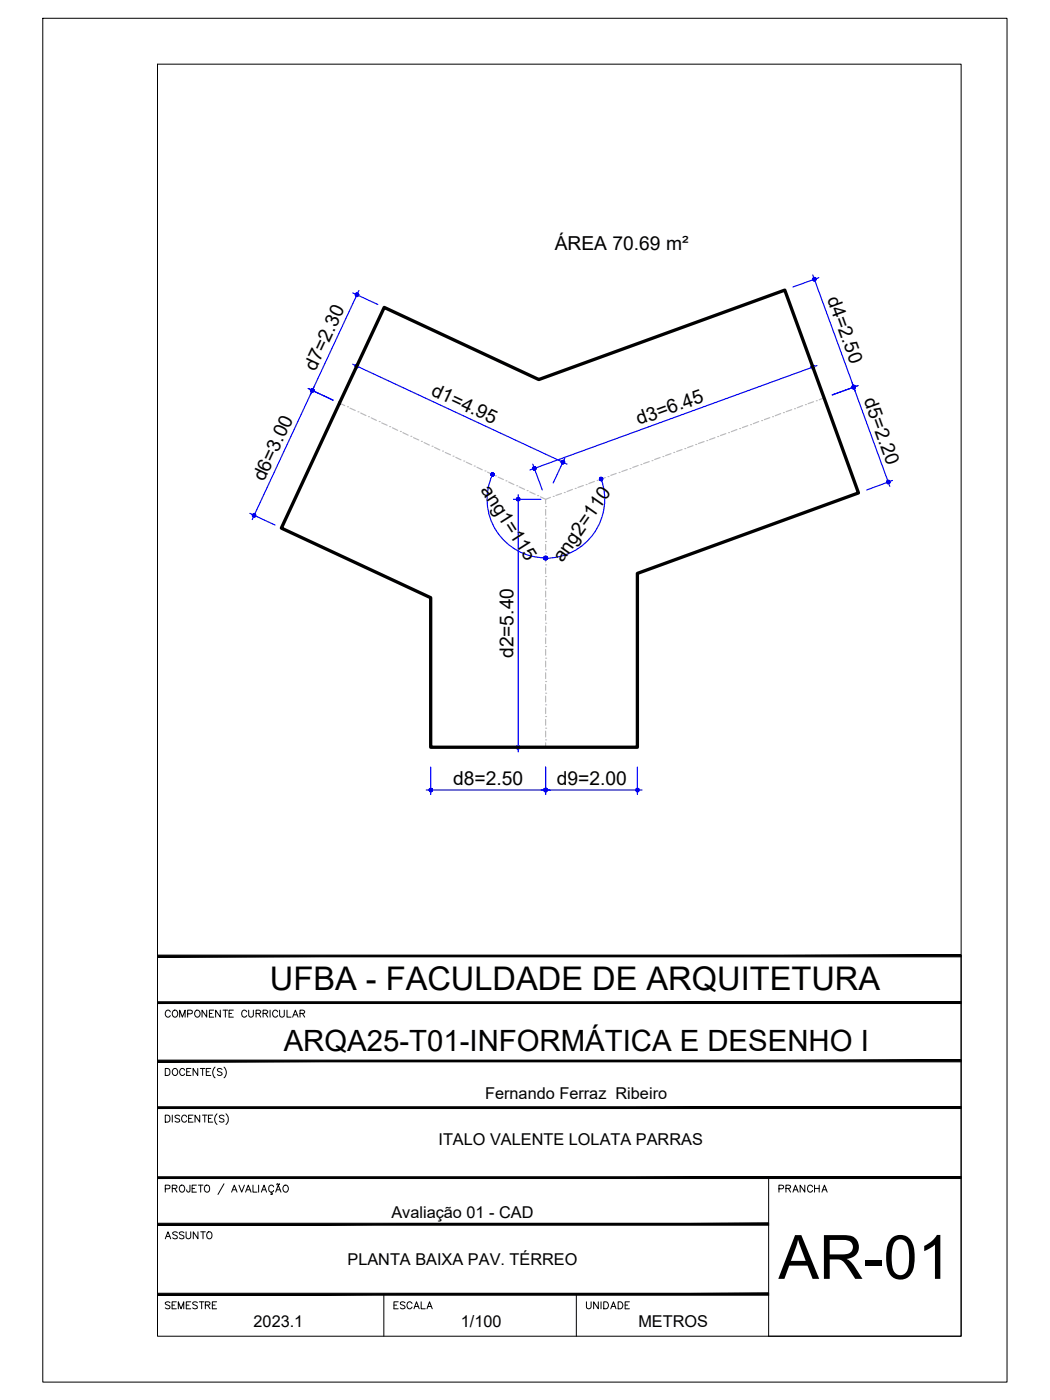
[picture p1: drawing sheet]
<svg xmlns="http://www.w3.org/2000/svg" width="229mm" height="305mm" viewBox="0 0 229 305" stroke-linecap="round" stroke-linejoin="round" font-family="sans-serif">
<!-- layer: ARQ_EIXO CINZA 04 -->
<g fill="none" stroke="#bababa" stroke-width=".25">
<path d="M73.9 87.8l1.2 .5M75.6 88.6h.1M76.2 88.9l1.1 .5M77.9 89.7h.1M78.5 89.9l1.2 .6M80.2 90.7h.1M80.8 91l1.2 .5M82.5 91.8h.1M83.1 92.1l1.2 .5M84.8 92.9h.1M85.4 93.1l1.2 .6M87.2 93.9h.1"/>
<path d="M87.7 94.2l1.2 .5M89.5 95h.1M90 95.3l1.2 .5M91.7 96.1h.1M92.3 96.4l1.2 .5M94.1 97.2h.1M94.6 97.4l1.2 .6M96.4 98.2h.1M96.9 98.5l1.2 .5M98.6 99.3h.1M99.2 99.6l1.2 .5M143.7 99.6l-1.2 .4"/>
<path d="M144.3 99.4h.1M146.1 98.8l-1.2 .4M146.7 98.5h.1M148.5 97.9l-1.2 .4M149.1 97.7h.1M150.9 97l-1.2 .5M151.5 96.8h.1M153.3 96.1l-1.2 .5M153.9 95.9h.1M155.7 95.3l-1.2 .4M156.3 95h.1M158 94.4l-1.2 .4"/>
<path d="M158.6 94.2h.1M160.4 93.5l-1.2 .5M161 93.3h.1M162.8 92.7l-1.2 .4M163.4 92.5h.1M165.2 91.8l-1.2 .4M165.8 91.6h.1M167.6 90.9l-1.2 .5M168.2 90.7h.1M170 90l-1.2 .5M170.6 89.8h.1M172.4 89.2l-1.2 .4"/>
<path d="M173 89h.1M174.8 88.3l-1.2 .5M175.3 88.1h.1M177.1 87.5l-1.2 .4M177.7 87.2h.1M179.4 86.6l-1 .4M101 100.4h.1M101.5 100.6l1.2 .6M103.3 101.5h.1M103.8 101.7l1.2 .6M105.6 102.5h.1M106.1 102.8l1.2 .5"/>
<path d="M107.9 103.6h.1M108.5 103.9l1.1 .5M110.2 104.7h.1M110.7 104.9l1.2 .6M112.5 105.7h.1M113 106l1.2 .6M114.8 106.8h.1M115.4 107.1l1.1 .5M117.1 107.9h.1M117.6 108.2l1.2 .5M118.8 117.9h.1M118.8 115.4h.1"/>
<path d="M118.8 112.8h.1M118.8 110.3h.1M118.8 110.9v1.3M118.8 113.5v1.2M118.8 116v1.3M118.8 118.5v1.3M119.8 108.3l-1 .4v.9M120.4 108.1h.1M122.3 107.4l-1.3 .5M122.9 107.2h.1M124.6 106.6l-1.2 .4M125.2 106.3h.1"/>
<path d="M127 105.7l-1.2 .4M127.6 105.5h.1M129.4 104.8l-1.2 .5M130 104.6h.1M131.8 104l-1.2 .4M132.4 103.8h.1M134.2 103.1l-1.2 .4M134.8 102.9h.1M136.6 102.2l-1.2 .5M137.2 102h.1M138.9 101.3l-1.1 .5M139.5 101.1h.1"/>
<path d="M141.4 100.5l-1.3 .4M141.9 100.3h.1M118.8 138.2h.1M118.8 135.7h.1M118.8 133.1h.1M118.8 130.6h.1M118.8 128.1h.1M118.8 125.5h.1M118.8 123h.1M118.8 120.4h.1M118.8 121.1v1.2M118.8 123.6v1.3"/>
<path d="M118.8 126.2v1.2M118.8 128.7v1.3M118.8 131.2v1.3M118.8 133.8v1.2M118.8 136.3v1.3M118.8 138.9v1.2M118.8 158.5h.1M118.8 156h.1M118.8 153.5h.1M118.8 150.9h.1M118.8 148.4h.1M118.8 145.8h.1"/>
<path d="M118.8 143.3h.1M118.8 140.8h.1M118.8 141.4v1.3M118.8 143.9v1.3M118.8 146.5v1.2M118.8 149v1.3M118.8 151.6v1.2M118.8 154.1v1.3M118.8 156.6v1.3M118.8 159.2v1.2M118.8 161.1h.1M118.8 161.7v1"/>
</g>
<!-- layer: COTA AZUL -->
<g fill="none" stroke="#00f" stroke-width=".25">
<path d="M177 59.9l9.2 25.3M76.8 79.3l46.6 21.7M76.8 63.8l5.5 2.5M78.1 78.8l-2.5 5.4M78.1 63.2l-23.2 49.9M176.6 79l2.1 5.6M177.9 79.6l-62.5 22.7M178.3 60.5l-5.7 2M67.1 84.6l5.4 2.5M123 99.7l-2.6 5.5M185.5 83.4l8.2 22.5M186.8 83.9l-5.6 2.1"/>
<path d="M54.4 111.8l5.5 2.5M107.2 103.3a12.8 12.8 0 0 0 11.6 18.2M111.8 108.7h6M112.8 107.7v56M116 101l2.1 5.7M130.9 104.3a12.8 12.8 0 0 1-12.1 17.2M194.3 104.6l-5.6 2.1M92.8 172h47M93.8 167v6M111.8 162.7h6M118.8 167v6M138.8 167v6"/>
</g>
<!-- layer: 0 -->
<g fill="#00f" stroke="#00f" stroke-width=".22">
<path d="M77.3 79.5v.2h.4zM77.3 79.7h.4l-.3 .2zM77.4 79.9l.1 .2 .2-.4z"/>
<path d="M77.7 79.7l-.2 .4h.2zM77.7 79.7l.2 .3-.2 .1zM77.7 79.7l.2 .3 .1-.2z"/>
<path d="M77.7 79.7l.3 .1 .1-.1zM77.7 79.7l.3-.2 .1 .2zM77.9 79.4l-.2 .3 .3-.2z"/>
<path d="M77.6 79.3l.1 .4 .2-.3zM77.5 79.4l.1-.1 .1 .4zM77.5 79.4l-.2 .1 .4 .2z"/>
<path d="M122.6 100.6l.3 .2v-.2zM122.6 100.6l.3-.2v.2zM122.7 100.3l-.1 .3 .3-.2z"/>
<path d="M122.5 100.2l.1 .4 .1-.3zM122.3 100.3l.2-.1 .1 .4zM122.3 100.3l-.1 .2 .4 .1z"/>
<path d="M122.2 100.5v.2l.4-.1zM122.2 100.7l.4-.1-.3 .2zM122.3 100.8l.1 .2 .2-.4z"/>
<path d="M122.6 100.6l-.2 .4h.2zM122.6 100.6l.2 .3-.2 .1zM122.6 100.6l.2 .3 .1-.1z"/>
<path d="M112.6 108.4l.2 .3v-.4zM112.6 108.4l.2 .3-.3-.2zM112.5 108.5l-.1 .2h.4z"/>
<path d="M112.4 108.7l.1 .2 .3-.2zM112.5 108.9l.3-.2-.2 .3zM112.8 108.7l-.2 .3 .2 .1z"/>
<path d="M112.8 108.7v.4l.2-.1zM112.8 108.7l.4 .2-.2 .1zM112.8 108.7l.4 .2v-.2z"/>
<path d="M112.8 108.7h.4v-.2zM113 108.4l.2 .1-.4 .2zM112.8 108.3v.4l.2-.3z"/>
<path d="M112.8 162.7v.4l.2-.1zM112.8 162.7l.4 .2-.2 .1zM112.8 162.7l.4 .2v-.2z"/>
<path d="M112.8 162.7h.4v-.2zM113 162.3l.2 .2-.4 .2zM112.8 162.3v.4l.2-.4z"/>
<path d="M112.6 162.3l.2 .4v-.4zM112.6 162.3l.2 .4-.3-.2zM112.5 162.5l-.1 .2h.4z"/>
<path d="M112.4 162.7l.1 .2 .3-.2zM112.5 162.9l.3-.2-.2 .3zM112.8 162.7l-.2 .3 .2 .1z"/>
<path d="M116 102.1l.1 .2 .2-.3zM116.3 102v.4l-.2-.1zM116.3 102v.4h.2z"/>
<path d="M116.3 102l.2 .4 .1-.2zM116.3 102l.4 .1-.1 .1zM116.3 102l.4 .1v-.2z"/>
<path d="M116.6 101.7l-.3 .3 .4-.1zM116.4 101.6l.2 .1-.3 .3zM116.2 101.6l.1 .4 .1-.4z"/>
<path d="M116.1 101.7l.2 .3-.1-.4zM116.1 101.7l.2 .3-.3-.1zM116 101.9v.2l.3-.1z"/>
<path d="M177.2 79.6l-.2 .3 .3-.1zM177 79.5l.2 .1-.2 .3zM176.8 79.6l.2 .3v-.4z"/>
<path d="M176.7 79.7l.3 .2-.2-.3zM176.7 79.7l.3 .2h-.4zM176.6 79.9v.2l.4-.2z"/>
<path d="M176.6 80.1l.1 .1 .3-.3zM177 79.9l-.1 .4-.2-.1zM177 79.9l-.1 .4h.2z"/>
<path d="M177 79.9l.1 .4 .1-.1zM177 79.9l.3 .1-.1 .2zM177 79.9l.3 .1v-.2z"/>
<path d="M177 60.5l.3 .3-.1-.3zM177 60.5l.3 .3-.3-.1zM177 60.7v.2l.3-.1z"/>
<path d="M177 60.9l.1 .2 .2-.3zM177.3 60.8l-.1 .4-.1-.1zM177.3 60.8l-.1 .4 .3-.1z"/>
<path d="M177.3 60.8l.2 .3 .1-.1zM177.3 60.8h.4l-.1 .2zM177.3 60.8h.4v-.1z"/>
<path d="M177.5 60.5l-.2 .3 .4-.1zM177.4 60.4l.1 .1-.2 .3zM177.2 60.5l.1 .3 .1-.4z"/>
<path d="M185.9 84.3l.1 .3 .1-.1zM185.9 84.3h.3l-.1 .2zM185.9 84.3h.3v-.1z"/>
<path d="M186.1 84l-.2 .3 .3-.1zM185.9 83.9l.2 .1-.2 .3zM185.8 83.9l.1 .4v-.4z"/>
<path d="M185.6 84l.3 .3-.1-.4zM185.6 84l.3 .3-.4-.1zM185.5 84.2v.2l.4-.1z"/>
<path d="M185.5 84.4l.1 .2 .3-.3zM185.9 84.3l-.1 .4-.2-.1zM185.9 84.3l-.1 .4 .2-.1z"/>
<path d="M185.6 84l.3 .3-.1-.4zM185.6 84l.3 .3-.4-.1zM185.5 84.2v.2l.4-.1z"/>
<path d="M185.5 84.4l.1 .2 .3-.3zM185.9 84.3l-.1 .4-.2-.1zM185.9 84.3l-.1 .4 .2-.1z"/>
<path d="M185.9 84.3l.1 .3 .1-.1zM185.9 84.3h.3l-.1 .2zM185.9 84.3h.3v-.1z"/>
<path d="M186.1 84l-.2 .3 .3-.1zM185.9 83.9l.2 .1-.2 .3zM185.8 83.9l.1 .4v-.4z"/>
<path d="M193.4 104.9l.1 .4 .2-.1zM193.4 104.9l.4 .1-.1 .2zM193.4 104.9l.4 .1v-.2z"/>
<path d="M193.6 104.6l-.2 .3 .4-.1zM193.5 104.6h.1l-.2 .3zM193.3 104.6l.1 .3 .1-.3z"/>
<path d="M193.1 104.7l.3 .2-.1-.3zM193.1 104.7l.3 .2h-.4zM193 104.9v.2l.4-.2z"/>
<path d="M193 105.1l.2 .1 .2-.3zM193.4 104.9l-.1 .4-.1-.1zM193.4 104.9l-.1 .4h.2z"/>
<path d="M67.9 84.6l.1 .4 .2-.3zM67.8 84.7l.1-.1 .1 .4zM67.8 84.7l-.2 .1 .4 .2z"/>
<path d="M67.6 84.8v.2h.4zM67.6 85h.4l-.3 .2zM67.7 85.2l.1 .1 .2-.3z"/>
<path d="M68 85l-.2 .3 .2 .1zM68 85l.2 .3-.2 .1zM68 85l.2 .3 .1-.1z"/>
<path d="M68 85l.3 .2 .1-.2zM68 85l.3-.2 .1 .2zM68.2 84.7l-.2 .3 .3-.2z"/>
<path d="M55.3 112.2l-.1 .3 .1 .1zM55.3 112.2l.2 .3-.2 .1zM55.3 112.2l.2 .3 .2-.1z"/>
<path d="M55.3 112.2l.4 .2v-.2zM55.3 112.2l.3-.2 .1 .2zM55.5 111.8l-.2 .4 .3-.2z"/>
<path d="M55.3 111.8v.4l.2-.4zM55.1 111.9l.2-.1v.4zM55.1 111.9l-.1 .2 .3 .1z"/>
<path d="M55 112.1l-.1 .1h.4zM54.9 112.2h.4l-.3 .2zM55 112.4l.2 .1 .1-.3z"/>
<path d="M68 85l-.2 .3 .2 .1zM68 85l.2 .3-.2 .1zM68 85l.2 .3 .1-.1z"/>
<path d="M68 85l.3 .2 .1-.2zM68 85l.3-.2 .1 .2zM68.2 84.7l-.2 .3 .3-.2z"/>
<path d="M67.9 84.6l.1 .4 .2-.3zM67.8 84.7l.1-.1 .1 .4zM67.8 84.7l-.2 .1 .4 .2z"/>
<path d="M67.6 84.8v.2h.4zM67.6 85h.4l-.3 .2zM67.7 85.2l.1 .1 .2-.3z"/>
<path d="M77.7 63.8v.4l.2-.4zM77.5 63.8h.2v.4zM77.5 63.8l-.1 .2 .3 .2z"/>
<path d="M77.4 64l-.1 .2h.4zM77.3 64.2h.4l-.3 .2zM77.4 64.4l.2 .1 .1-.3z"/>
<path d="M77.7 64.2l-.1 .3 .2 .1zM77.7 64.2l.2 .3-.1 .1zM77.7 64.2l.2 .3 .2-.2z"/>
<path d="M77.7 64.2l.4 .1v-.2zM77.7 64.2l.3-.2 .1 .1zM77.9 63.8l-.2 .4 .3-.2z"/>
<path d="M118.8 172h.4l-.1-.2zM119 171.7l.1 .1-.3 .2zM118.8 171.6v.4l.2-.3z"/>
<path d="M118.6 171.7l.2 .3v-.4zM118.4 171.8l.2-.1 .2 .3zM118.4 171.8v.2h.4z"/>
<path d="M118.4 172v.2l.4-.2zM118.4 172.2l.4-.2-.2 .3zM118.8 172l-.2 .3 .2 .1z"/>
<path d="M118.8 172v.4l.2-.1zM118.8 172l.3 .2-.1 .1zM118.8 172l.3 .2 .1-.2z"/>
<path d="M93.4 172l.1 .2 .3-.2zM93.5 172.2l.3-.2-.2 .3zM93.8 172l-.2 .3 .2 .1z"/>
<path d="M93.8 172v.4l.2-.1zM93.8 172l.3 .2-.1 .1zM93.8 172l.3 .2v-.2z"/>
<path d="M93.8 172h.3v-.2zM94 171.7l.1 .1-.3 .2zM93.8 171.6v.4l.2-.3z"/>
<path d="M93.6 171.7l.2 .3v-.4zM93.5 171.8l.1-.1 .2 .3zM93.5 171.8l-.1 .2h.4z"/>
<path d="M138.8 172h.3v-.2zM139 171.7l.1 .1-.3 .2zM138.8 171.6v.4l.2-.3z"/>
<path d="M138.6 171.7l.2 .3v-.4zM138.5 171.8l.1-.1 .2 .3zM138.5 171.8l-.1 .2h.4z"/>
<path d="M138.4 172l.1 .2 .3-.2zM138.5 172.2l.3-.2-.2 .3zM138.8 172l-.2 .3 .2 .1z"/>
<path d="M138.8 172v.4l.2-.1zM138.8 172l.3 .2-.1 .1zM138.8 172l.3 .2v-.2z"/>
<path d="M118.4 172v.2l.4-.2zM118.4 172.2l.4-.2-.2 .3zM118.8 172l-.2 .3 .2 .1z"/>
<path d="M118.8 172v.4l.2-.1zM118.8 172l.3 .2-.1 .1zM118.8 172l.3 .2 .1-.2z"/>
<path d="M118.8 172h.4l-.1-.2zM119 171.7l.1 .1-.3 .2zM118.8 171.6v.4l.2-.3z"/>
<path d="M118.6 171.7l.2 .3v-.4zM118.4 171.8l.2-.1 .2 .3zM118.4 171.8v.2h.4z"/>
<path d="M107.2 102.9v.4l.2-.3zM107 103l.2-.1v.4zM107 103l-.1 .1 .3 .2z"/>
<path d="M106.9 103.1l-.1 .2h.4zM106.8 103.3h.4l-.3 .2zM106.9 103.5l.2 .1 .1-.3z"/>
<path d="M107.2 103.3l-.1 .3 .2 .1zM107.2 103.3l.2 .3-.1 .1zM107.2 103.3l.2 .3 .2-.1z"/>
<path d="M107.2 103.3l.4 .2v-.2zM107.2 103.3l.3-.2 .1 .2zM107.4 103l-.2 .3 .3-.2z"/>
<path d="M118.8 121.5h.4l-.1-.3zM119 121.1l.1 .1-.3 .3zM118.8 121.1v.4l.2-.4z"/>
<path d="M118.6 121.1l.2 .4v-.4zM118.4 121.2l.2-.1 .2 .4zM118.4 121.2v.3h.4z"/>
<path d="M118.4 121.5v.1l.4-.1zM118.4 121.6l.4-.1-.2 .3zM118.8 121.5l-.2 .3h.2z"/>
<path d="M118.8 121.5v.3h.2zM118.8 121.5l.3 .1-.1 .2zM118.8 121.5l.3 .1 .1-.1z"/>
<path d="M118.4 121.5v.3l.4-.3zM118.4 121.8l.4-.3-.2 .4zM118.8 121.5l-.2 .4h.2z"/>
<path d="M118.8 121.5v.4h.2zM118.8 121.5l.3 .3-.1 .1zM118.8 121.5l.3 .3 .1-.3z"/>
<path d="M118.8 121.5h.4l-.1-.1zM119 121.2l.1 .2-.3 .1zM118.8 121.2v.3l.2-.3z"/>
<path d="M118.6 121.2l.2 .3v-.3zM118.4 121.4l.2-.2 .2 .3zM118.4 121.4v.1h.4z"/>
<path d="M130.7 103.9l-.1 .2 .3 .2zM130.6 104.1l.3 .2-.4-.1zM130.5 104.2v.2l.4-.1z"/>
<path d="M130.5 104.4l.1 .2 .3-.3zM130.9 104.3l-.1 .3h-.2zM130.9 104.3l-.1 .3h.2z"/>
<path d="M130.9 104.3l.1 .3 .1-.1zM130.9 104.3l.3 .1-.1 .1zM130.9 104.3l.3 .1v-.2z"/>
<path d="M131.1 104l-.2 .3 .3-.1zM130.9 103.9l.2 .1-.2 .3zM130.7 103.9l.2 .4v-.4z"/>
</g>
<path d="M83.7 66.9l33.6 15.7 53.6-19.4 16 44.1-48.1 17.5v37.9h-45v-32.6l-32.5-15.1z" fill="none" stroke="#000" stroke-width=".72"/>
<!-- layer: MRG_EXTERNA -->
<path d="M9.3 4h209.9v296.9h-209.9z" fill="none" stroke="#000" stroke-width=".22"/>
<!-- layer: MRG_INTERNA -->
<path d="M34.3 14h175v276.9h-175z" fill="none" stroke="#000" stroke-width=".22"/>
<!-- layer: SIMB_01 -->
<g fill="#000" stroke="#000" stroke-width=".22">
<path d="M34.3 218.1v.4l175-.4zM34.3 218.5l175-.4v.4z"/>
<path d="M34.3 207.9v.4l175-.4zM34.3 208.3l175-.4v.4z"/>
<path d="M34.3 230.8v.4l175-.4zM34.3 231.2l175-.4v.4z"/>
<path d="M34.3 256.2v.4l175-.4zM34.3 256.6l175-.4v.4z"/>
<path d="M34.3 241v.3l175-.3zM34.3 241.3l175-.3v.3z"/>
<path d="M34.3 266.3v.4l133-.4zM34.3 266.7l133-.4v.4z"/>
<path d="M34.3 282h133v-.4zM34.3 281.6h133l-133 .4z"/>
</g>
<g fill="none" stroke="#000" stroke-width=".22">
<path d="M45 219.9v1.5l-1-1.5v1.5M46.5 219.9h-.9v1.5h.9M48 219.9v1.5l-1.1-1.5v1.5M48.6 219.9h1M49.1 219.9v1.5M50.8 219.9h-.9v1.5h.9M54.1 219.9v1.1l.5 .4h.3l.3-.4v-1.1M58.8 219.9v1.5M60.9 219.9v1.1l.4 .4 .5-.2 .1-1.3M62.5 219.9v1.5h.9M209.3 208.1v82.8h-42v-34.5M36 232.6h.5a.82 .82 0 0 1 .5 .8 .82 .82 0 0 1-.5 .7h-.5z"/>
<path d="M37.1 220.3a.56 .56 0 0 0-.7-.4 .56 .56 0 0 0-.4 .6 .63 .63 0 0 0 .2 .8 .63 .63 0 0 0 .9-.2M37.7 220.1a.72 .72 0 0 1 1 .2 .72 .72 0 0 1-.3 1.1 .72 .72 0 0 1-.9-.4 .72 .72 0 0 1 .2-.9zM37.7 232.8a.72 .72 0 0 1 1 .2 .72 .72 0 0 1-.3 1.1 .72 .72 0 0 1-.9-.4 .72 .72 0 0 1 .2-.9zM39.1 221.4v-1.5l.6 1.5 .6-1.5v1.5M40.2 233a.56 .56 0 0 0-.6-.4 .56 .56 0 0 0-.5 .6 .63 .63 0 0 0 .3 .8 .63 .63 0 0 0 .8-.2M40.6 233.3h.6M40.9 220.7l.9-.1v-.5l-.3-.2h-.6v1.5M41.6 232.6h-1v1.5h1M42.7 220a.71 .71 0 0 1 .9 .7 .71 .71 0 0 1-.9 .7l-.3-.5v-.4zM43.1 232.6v1.5l-1.1-1.5v1.5M43.6 232.6h1M44.1 232.6v1.5"/>
<path d="M44.9 233.3h.6M45.6 220.6h.5M45.9 232.6h-1v1.5h1M46.8 232.3a1.57 1.57 0 0 0 0 2.4M48.3 232.8l-.3-.2-.7 .2 .2 .4 .5 .2 .3 .3v.2l-.3 .2-.7-.2M48.8 232.3a1.57 1.57 0 0 1 0 2.4M49.9 220.6h.5M53.7 220.3a.56 .56 0 0 0-.6-.4 .56 .56 0 0 0-.5 .6 .63 .63 0 0 0 .3 .8 .63 .63 0 0 0 .8-.2M55.8 220.6h.8l.2-.4-.4-.3h-.6v1.5M56.3 220.6l.5 .8M57.3 220.6h.8l.2-.4-.4-.3h-.6v1.5M57.8 220.6l.5 .8"/>
<path d="M60.5 220.3a.56 .56 0 0 0-.7-.4 .56 .56 0 0 0-.4 .6 .63 .63 0 0 0 .2 .8 .63 .63 0 0 0 .9-.2M63.7 221.4l.6-1.5 .6 1.5M63.9 220.9h.7M65.3 220.6h.9l.1-.4-.3-.3h-.7v1.5M65.8 220.6l.5 .8M36 242.8h.5a.82 .82 0 0 1 .5 .7 .82 .82 0 0 1-.5 .8h-.5zM36 258.8l.9-.1 .1-.6-1-.1v1.5M37.5 258.7l1-.1v-.5l-1-.1v1.5M37.5 242.8v1.5M38 258.7l.5 .8M39.1 243l-.3-.2-.7 .2 .2 .4 .7 .3 .1 .2v.2l-.3 .2-.7-.2M39.2 258.2a.72 .72 0 0 1 1 .2 .72 .72 0 0 1-.3 1.1 .72 .72 0 0 1-.9-.4 .72 .72 0 0 1 .2-.9z"/>
<path d="M40.6 243.2a.56 .56 0 0 0-.6-.4 .56 .56 0 0 0-.5 .6 .63 .63 0 0 0 .3 .8 .63 .63 0 0 0 .8-.2M41.1 243.5h.6M41.4 258l-.1 1.4-.4 .1-.2-.1-.1-.4M41.8 258.7h.6M42 242.8h-.9v1.5h.9M42.8 258h-1v1.5h1M43.2 258h1M43.5 242.8v1.5l-1-1.5v1.5M43.7 258v1.5M44.1 242.8h1M44.6 242.8v1.5M44.6 258.2a.63 .63 0 0 1 .8-.1 .63 .63 0 0 1 .2 .9 .57 .57 0 0 1-.5 .6 .57 .57 0 0 1-.6-.6z"/>
<path d="M45.4 243.5h.5M46.3 242.8h-.9v1.5h.9M47.2 242.5a1.57 1.57 0 0 0 0 2.3M48.8 243l-.4-.2-.6 .2 .1 .4 .7 .3 .2 .2v.2l-.4 .2-.6-.2M48.8 257.7l-1.3 2.4M49.2 242.5a1.57 1.57 0 0 1 0 2.3M50.4 259.5l.6-1.5 .6 1.5M50.7 259h.7M52 258l.6 1.5 .6-1.5M53.5 259.5l.6-1.5 .6 1.5M53.7 259h.7M55.1 258v1.5h.9"/>
<path d="M56.3 258v1.5M56.9 259.5l.6-1.5 .5 1.5M57.1 259h.7M59.1 259.5v.3l.2 .2h-.4M59.6 258.4a.6 .6 0 0 0-.9-.3 .6 .6 0 0 0-.2 .9 .54 .54 0 0 0 .4 .5 .54 .54 0 0 0 .7-.3M60 259.5l.6-1.5 .6 1.5M60.2 259h.8M60.3 257.8l-.1 .1M60.3 257.8h.2M60.5 257.8l.1 .1M60.6 257.9h.2M60.9 257.7l-.1 .2"/>
<path d="M61.8 258.2a.72 .72 0 0 1 1 .2 .72 .72 0 0 1-.3 1.1 .72 .72 0 0 1-.9-.4 .72 .72 0 0 1 .2-.9zM83.6 281.8v9.1M125.5 281.8v9.1"/>
</g>
<text font-size="13.3" x="169.5" y="278.4">AR-01</text>
<text font-size="7.1" x="58.8" y="215.6">UFBA - FACULDADE DE ARQUITETURA</text>
<text font-size="6.4" x="61.8" y="228.9">ARQA25-T01-INFORMÁTICA E DESENHO I</text>
<g font-size="4.4">
<text x="168.3" y="260.7">PRANCHA</text>
<text x="34.9" y="270.9">ASSUNTO</text>
<text x="34.9" y="286.1">SEMESTRE</text>
<text x="84.7" y="286.1">ESCALA</text>
<text x="126.3" y="286.1">UNIDADE</text>
</g>
<g font-size="4.2">
<text x="120.8" y="54.4">ÁREA 70.69 m²</text>
<text x="180" y="65" transform="rotate(70 180 65)">d4=2.50</text>
<text x="68.7" y="81" transform="rotate(-65 68.7 81)">d7=2.30</text>
<text x="93.6" y="86" transform="rotate(25 93.6 86)">d1=4.95</text>
<text x="188" y="87.1" transform="rotate(70 188 87.1)">d5=2.20</text>
<text x="139.1" y="92.6" transform="rotate(-20 139.1 92.6)">d3=6.45</text>
<text x="57.5" y="105" transform="rotate(-65 57.5 105)">d6=3.00</text>
<text x="104.6" y="106.6" transform="rotate(58 104.6 106.6)">ang1=115</text>
<text x="122.4" y="122.6" transform="rotate(-55 122.4 122.6)">ang2=110</text>
<text x="111.8" y="143.3" transform="rotate(-90 111.8 143.3)">d2=5.40</text>
<text x="98.7" y="170.9">d8=2.50</text>
<text x="121.2" y="170.9">d9=2.00</text>
</g>
<g font-size="3.5">
<text x="105.6" y="239.3">Fernando Ferraz Ribeiro</text>
<text x="95.5" y="249.3">ITALO VALENTE LOLATA PARRAS</text>
<text x="85.2" y="265.2">Avaliação 01 - CAD</text>
<text x="75.6" y="275.4">PLANTA BAIXA PAV. TÉRREO</text>
<text x="55.2" y="289">2023.1</text>
<text x="100.3" y="289">1/100</text>
<text x="139" y="289">METROS</text>
</g>
</svg>
